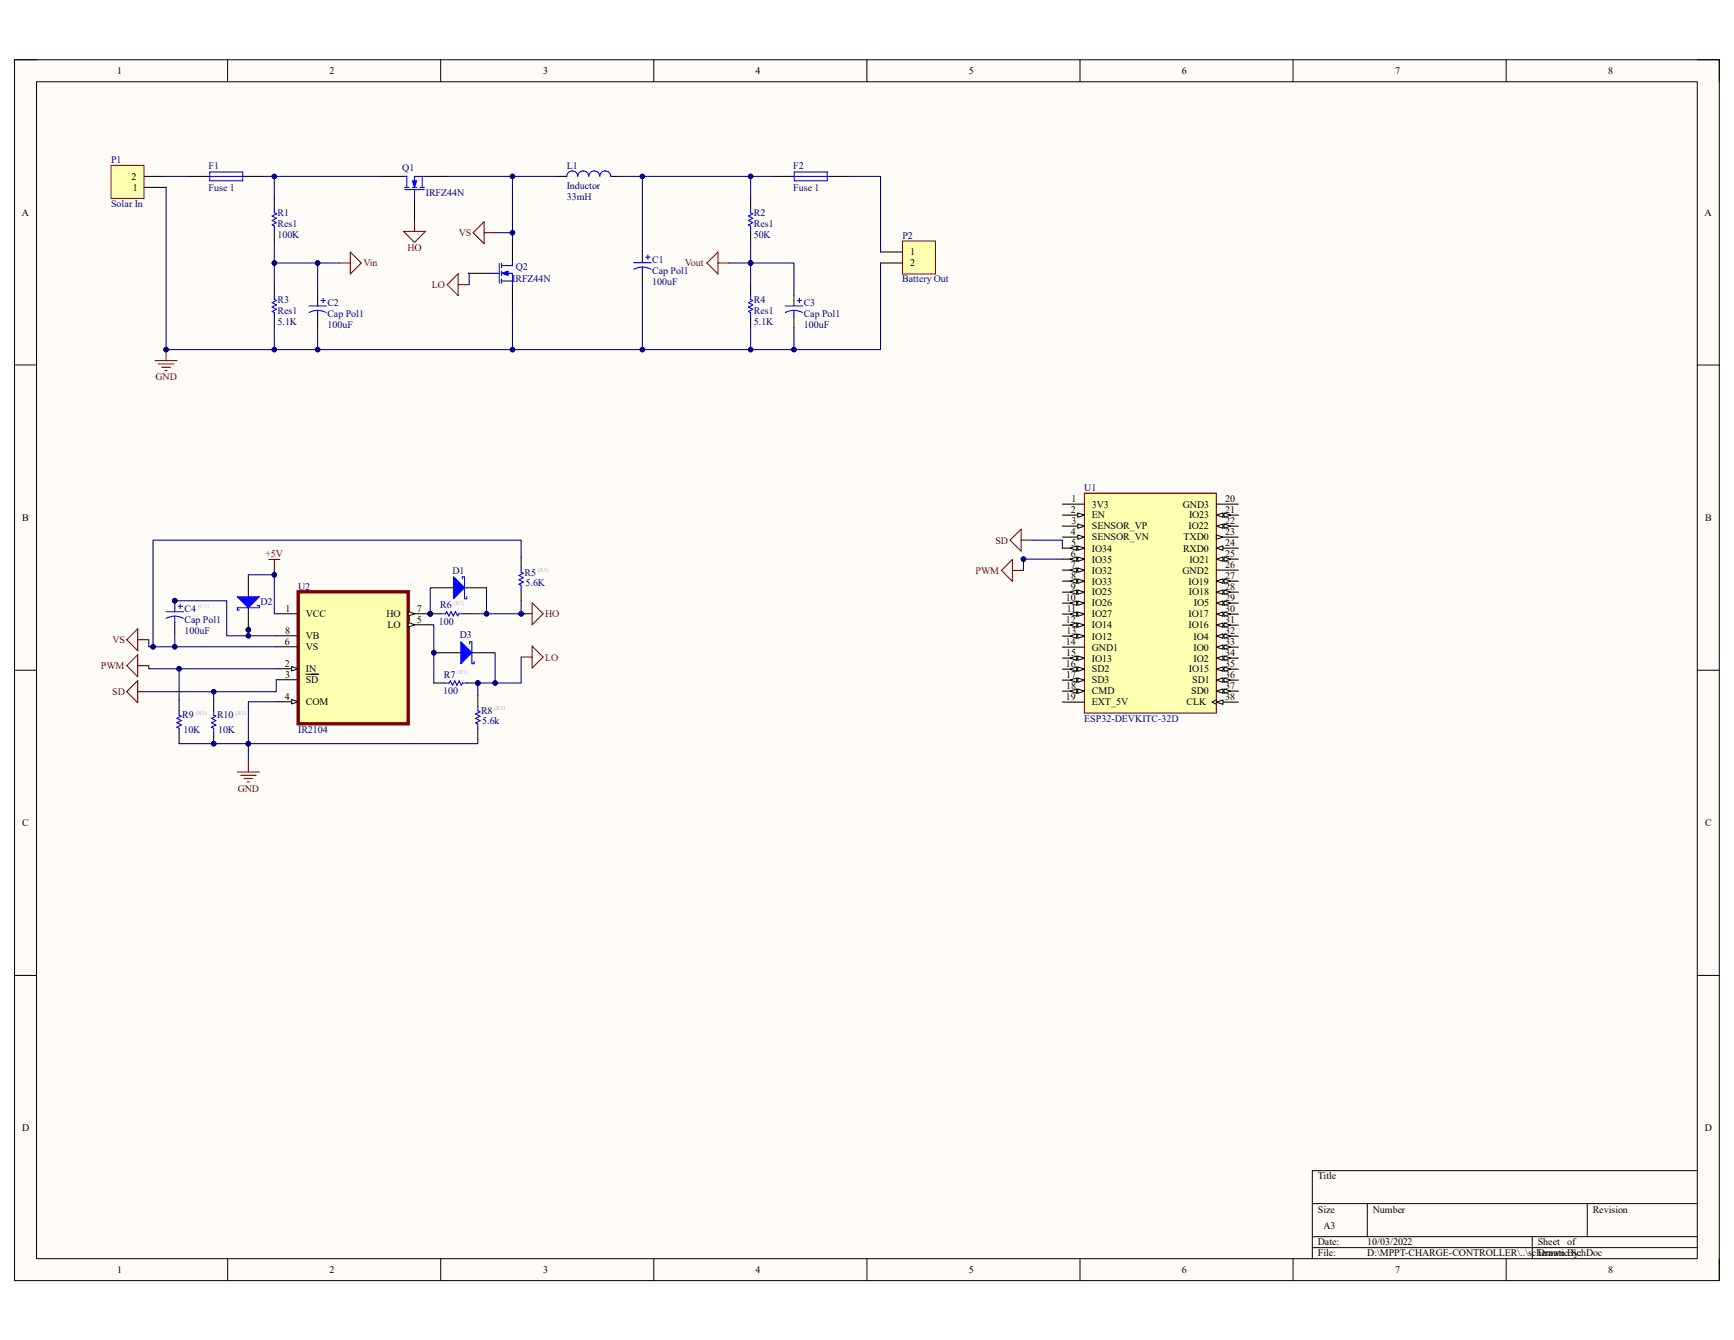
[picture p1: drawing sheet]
<svg xmlns="http://www.w3.org/2000/svg" width="279mm" height="216mm" viewBox="0 0 279 216" stroke-linecap="round" stroke-linejoin="round" font-family="sans-serif">
<path d="M2.3 9.6h274.7v196.7h-274.7z" fill-rule="evenodd" fill="#fffcf8"/>
<path d="M2.3 9.6h274.7v196.7h-274.7z" fill="none" stroke="#000" stroke-width=".16"/>
<path d="M5.9 13.2h267.6v189.6h-267.6z" fill-rule="evenodd" fill="#fffcf8"/>
<g fill="none" stroke="#000" stroke-width=".16">
<path d="M2.3 9.6h3.6M5.9 13.2h267.6v189.6h-267.6zM36.7 9.6v3.6M71 9.6v3.6M105.3 9.6v3.6M139.7 9.6v3.6M174 9.6v3.6M208.4 9.6v3.6M242.7 9.6v3.6M273.5 9.6h3.5v3.6M2.3 58.8h3.6M273.5 58.8h3.5"/>
<path d="M2.3 108h3.6M273.5 108h3.5M2.3 157.2h3.6M273.5 157.2h3.5M211.5 193.9h62M211.5 199.3h62M220.3 193.9v5.4M246.9 199.3v3.5M255.8 193.9v5.4M273.5 188.6h-62v14.2M36.7 202.8v3.5M71 202.8v3.5"/>
<path d="M105.3 202.8v3.5M139.7 202.8v3.5M174 202.8v3.5M208.4 202.8v3.5M211.5 201h62M242.7 202.8v3.5M277 202.8v3.5"/>
</g>
<path d="M17.9 26.6h5.3v5.4h-5.3z" fill-rule="evenodd" fill="#ffffb0"/>
<path d="M17.9 26.6h5.3v5.4h-5.3z" fill="none" stroke="#800000" stroke-width=".16"/>
<path d="M23.2 30.2h3.6M23.2 28.4h3.6M30.2 28.4h3.6M39.1 28.4h3.6M44.2 31.8v1.8M44.2 37.1v1.8M44.2 45.8v1.7M44.2 51.1v1.7M51.2 47.5v1.8M51.2 51.1v1.7" fill="none" stroke="#000" stroke-width=".17"/>
<path d="M33.8 27.7h5.3v1.4h-5.3zM33.8 28.4h5.3M44.2 33.6v.7l.4 .2-.8 .3 .8 .4-.8 .3 .8 .4-.8 .3 .4 .2v.7M44.2 47.5v.7l.4 .2-.8 .4 .8 .3-.8 .4 .8 .3-.8 .4 .4 .2v.7M49.8 49.3h2.8M51.2 50l.7 .1 .7 .3M51.2 50l-.7 .1-.7 .3M51.2 50v1.1M51.7 48.4h.7M52.1 48.1v.7" fill="none" stroke="#00f" stroke-width=".17"/>
<path d="M25 58.1h3.5M25.5 58.6h2.5M26.1 59.2h1.4M26.6 59.7h.3M26.8 56.3v1.8" fill="none" stroke="#800000" stroke-width=".17"/>
<circle cx="26.8" cy="56.3" r=".35" fill="#000080"/>
<circle cx="26.8" cy="56.3" r=".35" fill="none" stroke="#000080" stroke-width=".16"/>
<path d="M61.5 28.4h3.5M66.8 32v3.5M68.6 28.4h3.5" fill="none" stroke="#000" stroke-width=".17"/>
<path d="M65.2 30.5h3.2M65.2 30.2h.7M65.6 28.4v1.8M66.4 30.2h.7M66.8 30.5v1.5M67.7 30.2h.7M68 28.4v1.8M68.6 28.4h-1.8v1.8" fill="none" stroke="#00f" stroke-width=".17"/>
<path d="M66.4 29.1h.7l-.3 1.1z" fill="#00f"/>
<path d="M66.4 29.1h.7l-.3 1.1z" fill="none" stroke="#00f" stroke-width=".16"/>
<path d="M65 28.4h.6M79 44h1.4M80.4 42.4v3.2M80.8 42.8h1.8M80.8 44h1.8v1.8M80.8 45.3h1.8M80.8 42.4v.8M80.8 43.7v.7M80.8 44.9v.7" fill="none" stroke="#00f" stroke-width=".17"/>
<path d="M82.6 38.7v3.6M75.5 44h3.5M82.6 45.8v3.6" fill="none" stroke="#000" stroke-width=".17"/>
<path d="M80.8 44l1.1-.3v.7z" fill="#00f"/>
<path d="M80.8 44l1.1-.3v.7z" fill="none" stroke="#00f" stroke-width=".16"/>
<g fill="none" stroke="#00f" stroke-width=".17">
<path d="M91.3 28.4a.89 .89 0 0 1 .9-.9 .89 .89 0 0 1 .9 .9 .89 .89 0 0 1 .9-.9 .89 .89 0 0 1 .9 .9 .89 .89 0 0 1 .9-.9 .89 .89 0 0 1 .8 .9 .89 .89 0 0 1 .9-.9 .89 .89 0 0 1 .9 .9M120.9 33.6v.7l.4 .2-.7 .3 .7 .4-.7 .3 .7 .4-.7 .3 .3 .2v.7M128 27.7h5.3v1.4h-5.3zM128 28.4h5.3M82.6 42.3v.5M102.1 42.3h2.8M103.5 43l.7 .1 .7 .3M103.5 43l-.7 .1-.7 .3M103.5 43v1.1M104 41.4h.7M104.4 41.1v.7M120.9 47.5v.7l.4 .2-.7 .4 .7 .3-.7 .4 .7 .3-.7 .4 .3 .2v.7"/>
<path d="M126.5 49.3h2.8M127.9 50l.7 .1 .7 .3M127.9 50l-.7 .1-.6 .3M127.9 50v1.1M128.5 48.4h.7M128.8 48.1v.7"/>
</g>
<path d="M89.6 28.4h1.7M98.4 28.4h1.8M120.9 31.8v1.8M120.9 37.1v1.8M124.4 28.4h3.6M133.3 28.4h3.5M103.5 40.6v1.7M103.5 44.1v1.8M120.9 45.8v1.7M120.9 51.1v1.7M127.9 47.5v1.8M127.9 51.1v1.7" fill="none" stroke="#000" stroke-width=".17"/>
<path d="M145.4 38.8h5.3v5.3h-5.3z" fill-rule="evenodd" fill="#ffffb0"/>
<path d="M145.4 38.8h5.3v5.3h-5.3z" fill="none" stroke="#800000" stroke-width=".16"/>
<path d="M141.9 40.6h3.5M141.9 42.4h3.5" fill="none" stroke="#000" stroke-width=".17"/>
<circle cx="69.3" cy="98.9" r=".35" fill="#000080"/>
<circle cx="69.3" cy="98.9" r=".35" fill="none" stroke="#000080" stroke-width=".16"/>
<path d="M48.1 95.3h17.7v21.3h-17.7z" fill-rule="evenodd" fill="#ffffb0"/>
<path d="M48.1 95.3h17.7v21.3h-17.7z" fill="none" stroke="#800000" stroke-width=".55"/>
<path d="M44.5 98.9h3.6M44.5 102.4h3.6M44.5 104.2h3.6M44.5 107.7h3.6" fill="none" stroke="#000" stroke-width=".17"/>
<path d="M47 107.4l1.1 .3-1.1 .4z" fill="#f8fcff"/>
<path d="M47 107.4l1.1 .3-1.1 .4z" fill="none" stroke="#000" stroke-width=".16"/>
<path d="M44.5 109.5h3.6M44.5 113.1h3.6M49.3 108.6h2" fill="none" stroke="#000" stroke-width=".17"/>
<path d="M47 112.7l1.1 .4-1.1 .3z" fill="#f8fcff"/>
<path d="M47 112.7l1.1 .4-1.1 .3z" fill="none" stroke="#000" stroke-width=".16"/>
<path d="M65.8 98.9h3.5" fill="none" stroke="#000" stroke-width=".17"/>
<path d="M65.8 98.5l1 .4-1 .3z" fill="#f8fcff"/>
<path d="M65.8 98.5l1 .4-1 .3z" fill="none" stroke="#000" stroke-width=".16"/>
<circle cx="69.3" cy="98.9" r=".35" fill="#000080"/>
<circle cx="69.3" cy="98.9" r=".35" fill="none" stroke="#000080" stroke-width=".16"/>
<path d="M65.8 100.7h3.5" fill="none" stroke="#000" stroke-width=".17"/>
<path d="M65.8 100.3l1 .4-1 .3z" fill="#f8fcff"/>
<path d="M65.8 100.3l1 .4-1 .3z" fill="none" stroke="#000" stroke-width=".16"/>
<g fill="none" stroke="#800000" stroke-width=".17">
<path d="M65 37.3h3.6l-1.8 1.8zM66.8 35.5v1.8M73.8 44.1v3.5l-1.7-1.7zM73.8 45.9h1.8M84 98.9h1.7M85.7 97.1l1.8 1.8-1.8 1.8zM84 105.9h1.7M85.7 104.1l1.8 1.8-1.8 1.7zM38.2 124.4h3.6M38.8 124.9h2.5M39.3 125.4h1.4M39.8 126h.4"/>
<path d="M40 122.6v1.8"/>
</g>
<circle cx="84" cy="98.9" r=".35" fill="#000080"/>
<circle cx="84" cy="98.9" r=".35" fill="none" stroke="#000080" stroke-width=".16"/>
<g fill="none" stroke="#800000" stroke-width=".17">
<path d="M76.2 37.5l1.8-1.8v3.6zM78 37.5h1.8M54.7 42.4h1.7M56.4 40.6l1.8 1.8-1.8 1.7zM115.7 42.4h1.8M115.7 40.6v3.5l-1.8-1.7zM43.3 90.1h1.8M44.2 90.1v1.8M161.4 91.9l1.7-1.8v3.6zM163.1 91.9h1.8M164.5 85.3v3.5l-1.7-1.8zM164.5 87h1.8"/>
<path d="M20.4 103.1l1.8-1.8v3.5zM20.4 107.3l1.8-1.8v3.5zM22.2 109.7v3.5l-1.8-1.8zM22.2 107.3h1.8M22.2 111.4h1.8M22.2 103.1h1.8"/>
</g>
<path d="M174.7 79.5h21.3v35.4h-21.3z" fill-rule="evenodd" fill="#ffffb0"/>
<path d="M174.7 79.5h21.3v35.4h-21.3z" fill="none" stroke="#800000" stroke-width=".17"/>
<path d="M171.2 81.2h3.5M171.2 83h3.5" fill="none" stroke="#000" stroke-width=".17"/>
<path d="M173.7 82.6l1 .4-1 .4z" fill="#f8fcff"/>
<path d="M173.7 82.6l1 .4-1 .4z" fill="none" stroke="#000" stroke-width=".16"/>
<path d="M171.2 84.8h3.5" fill="none" stroke="#000" stroke-width=".17"/>
<path d="M173.7 84.4l1 .4-1 .3z" fill="#f8fcff"/>
<path d="M173.7 84.4l1 .4-1 .3z" fill="none" stroke="#000" stroke-width=".16"/>
<path d="M171.2 86.5h3.5" fill="none" stroke="#000" stroke-width=".17"/>
<path d="M173.7 86.2l1 .3-1 .4z" fill="#f8fcff"/>
<path d="M173.7 86.2l1 .3-1 .4z" fill="none" stroke="#000" stroke-width=".16"/>
<path d="M171.2 88.3h3.5" fill="none" stroke="#000" stroke-width=".17"/>
<path d="M173.7 88l1 .3-1 .4z" fill="#f8fcff"/>
<path d="M173.7 88l1 .3-1 .4z" fill="none" stroke="#000" stroke-width=".16"/>
<path d="M172.4 88.3l1.1-.3v.7z" fill="#f8fcff"/>
<path d="M172.4 88.3l1.1-.3v.7z" fill="none" stroke="#000" stroke-width=".16"/>
<path d="M171.2 90.1h3.5" fill="none" stroke="#000" stroke-width=".17"/>
<path d="M173.7 89.7l1 .4-1 .3z" fill="#f8fcff"/>
<path d="M173.7 89.7l1 .4-1 .3z" fill="none" stroke="#000" stroke-width=".16"/>
<path d="M172.4 90.1l1.1-.4v.7z" fill="#f8fcff"/>
<path d="M172.4 90.1l1.1-.4v.7z" fill="none" stroke="#000" stroke-width=".16"/>
<path d="M171.2 91.9h3.5" fill="none" stroke="#000" stroke-width=".17"/>
<path d="M173.7 91.5l1 .4-1 .3z" fill="#f8fcff"/>
<path d="M173.7 91.5l1 .4-1 .3z" fill="none" stroke="#000" stroke-width=".16"/>
<path d="M172.4 91.9l1.1-.4v.7z" fill="#f8fcff"/>
<path d="M172.4 91.9l1.1-.4v.7z" fill="none" stroke="#000" stroke-width=".16"/>
<path d="M171.2 93.6h3.5" fill="none" stroke="#000" stroke-width=".17"/>
<path d="M173.7 93.3l1 .3-1 .4z" fill="#f8fcff"/>
<path d="M173.7 93.3l1 .3-1 .4z" fill="none" stroke="#000" stroke-width=".16"/>
<path d="M172.4 93.6l1.1-.3v.7z" fill="#f8fcff"/>
<path d="M172.4 93.6l1.1-.3v.7z" fill="none" stroke="#000" stroke-width=".16"/>
<path d="M171.2 95.4h3.5" fill="none" stroke="#000" stroke-width=".17"/>
<path d="M173.7 95l1 .4-1 .4z" fill="#f8fcff"/>
<path d="M173.7 95l1 .4-1 .4z" fill="none" stroke="#000" stroke-width=".16"/>
<path d="M172.4 95.4l1.1-.4v.8z" fill="#f8fcff"/>
<path d="M172.4 95.4l1.1-.4v.8z" fill="none" stroke="#000" stroke-width=".16"/>
<path d="M171.2 97.2h3.5" fill="none" stroke="#000" stroke-width=".17"/>
<path d="M173.7 96.8l1 .4-1 .3z" fill="#f8fcff"/>
<path d="M173.7 96.8l1 .4-1 .3z" fill="none" stroke="#000" stroke-width=".16"/>
<path d="M172.4 97.2l1.1-.4v.7z" fill="#f8fcff"/>
<path d="M172.4 97.2l1.1-.4v.7z" fill="none" stroke="#000" stroke-width=".16"/>
<path d="M171.2 98.9h3.5" fill="none" stroke="#000" stroke-width=".17"/>
<path d="M173.7 98.6l1 .3-1 .4z" fill="#f8fcff"/>
<path d="M173.7 98.6l1 .3-1 .4z" fill="none" stroke="#000" stroke-width=".16"/>
<path d="M172.4 98.9l1.1-.3v.7z" fill="#f8fcff"/>
<path d="M172.4 98.9l1.1-.3v.7z" fill="none" stroke="#000" stroke-width=".16"/>
<path d="M171.2 100.7h3.5" fill="none" stroke="#000" stroke-width=".17"/>
<path d="M173.7 100.4l1 .3-1 .4z" fill="#f8fcff"/>
<path d="M173.7 100.4l1 .3-1 .4z" fill="none" stroke="#000" stroke-width=".16"/>
<path d="M172.4 100.7l1.1-.3v.7z" fill="#f8fcff"/>
<path d="M172.4 100.7l1.1-.3v.7z" fill="none" stroke="#000" stroke-width=".16"/>
<path d="M171.2 102.5h3.5" fill="none" stroke="#000" stroke-width=".17"/>
<path d="M173.7 102.1l1 .4-1 .3z" fill="#f8fcff"/>
<path d="M173.7 102.1l1 .4-1 .3z" fill="none" stroke="#000" stroke-width=".16"/>
<path d="M172.4 102.5l1.1-.4v.7z" fill="#f8fcff"/>
<path d="M172.4 102.5l1.1-.4v.7z" fill="none" stroke="#000" stroke-width=".16"/>
<path d="M171.2 104.3h3.5M171.2 106h3.5" fill="none" stroke="#000" stroke-width=".17"/>
<path d="M173.7 105.7l1 .3-1 .4z" fill="#f8fcff"/>
<path d="M173.7 105.7l1 .3-1 .4z" fill="none" stroke="#000" stroke-width=".16"/>
<path d="M172.4 106l1.1-.3v.7z" fill="#f8fcff"/>
<path d="M172.4 106l1.1-.3v.7z" fill="none" stroke="#000" stroke-width=".16"/>
<path d="M171.2 107.8h3.5" fill="none" stroke="#000" stroke-width=".17"/>
<path d="M173.7 107.5l1 .3-1 .4z" fill="#f8fcff"/>
<path d="M173.7 107.5l1 .3-1 .4z" fill="none" stroke="#000" stroke-width=".16"/>
<path d="M172.4 107.8l1.1-.3v.7z" fill="#f8fcff"/>
<path d="M172.4 107.8l1.1-.3v.7z" fill="none" stroke="#000" stroke-width=".16"/>
<path d="M171.2 109.6h3.5" fill="none" stroke="#000" stroke-width=".17"/>
<path d="M173.7 109.2l1 .4-1 .3z" fill="#f8fcff"/>
<path d="M173.7 109.2l1 .4-1 .3z" fill="none" stroke="#000" stroke-width=".16"/>
<path d="M172.4 109.6l1.1-.4v.7z" fill="#f8fcff"/>
<path d="M172.4 109.6l1.1-.4v.7z" fill="none" stroke="#000" stroke-width=".16"/>
<path d="M171.2 111.4h3.5" fill="none" stroke="#000" stroke-width=".17"/>
<path d="M173.7 111l1 .4-1 .3z" fill="#f8fcff"/>
<path d="M173.7 111l1 .4-1 .3z" fill="none" stroke="#000" stroke-width=".16"/>
<path d="M172.4 111.4l1.1-.4v.7z" fill="#f8fcff"/>
<path d="M172.4 111.4l1.1-.4v.7z" fill="none" stroke="#000" stroke-width=".16"/>
<path d="M196 81.2h3.5M196 83h3.5M171.2 113.1h3.5" fill="none" stroke="#000" stroke-width=".17"/>
<path d="M196 83l1.1-.4v.8z" fill="#f8fcff"/>
<path d="M196 83l1.1-.4v.8z" fill="none" stroke="#000" stroke-width=".16"/>
<path d="M197.2 82.6l1.1 .4-1.1 .4z" fill="#f8fcff"/>
<path d="M197.2 82.6l1.1 .4-1.1 .4z" fill="none" stroke="#000" stroke-width=".16"/>
<path d="M196 84.8h3.5" fill="none" stroke="#000" stroke-width=".17"/>
<path d="M196 84.8l1.1-.4v.7z" fill="#f8fcff"/>
<path d="M196 84.8l1.1-.4v.7z" fill="none" stroke="#000" stroke-width=".16"/>
<path d="M197.2 84.4l1.1 .4-1.1 .3z" fill="#f8fcff"/>
<path d="M197.2 84.4l1.1 .4-1.1 .3z" fill="none" stroke="#000" stroke-width=".16"/>
<path d="M196 86.5h3.5" fill="none" stroke="#000" stroke-width=".17"/>
<path d="M196 86.2l1.1 .3-1.1 .4z" fill="#f8fcff"/>
<path d="M196 86.2l1.1 .3-1.1 .4z" fill="none" stroke="#000" stroke-width=".16"/>
<path d="M196 88.3h3.5" fill="none" stroke="#000" stroke-width=".17"/>
<path d="M196 88.3l1.1-.3v.7z" fill="#f8fcff"/>
<path d="M196 88.3l1.1-.3v.7z" fill="none" stroke="#000" stroke-width=".16"/>
<path d="M196 90.1h3.5" fill="none" stroke="#000" stroke-width=".17"/>
<path d="M196 90.1l1.1-.4v.7z" fill="#f8fcff"/>
<path d="M196 90.1l1.1-.4v.7z" fill="none" stroke="#000" stroke-width=".16"/>
<path d="M197.2 89.7l1.1 .4-1.1 .3z" fill="#f8fcff"/>
<path d="M197.2 89.7l1.1 .4-1.1 .3z" fill="none" stroke="#000" stroke-width=".16"/>
<path d="M196 91.9h3.5M196 93.6h3.5" fill="none" stroke="#000" stroke-width=".17"/>
<path d="M196 93.6l1.1-.3v.7z" fill="#f8fcff"/>
<path d="M196 93.6l1.1-.3v.7z" fill="none" stroke="#000" stroke-width=".16"/>
<path d="M197.2 93.3l1.1 .3-1.1 .4z" fill="#f8fcff"/>
<path d="M197.2 93.3l1.1 .3-1.1 .4z" fill="none" stroke="#000" stroke-width=".16"/>
<path d="M196 95.4h3.5" fill="none" stroke="#000" stroke-width=".17"/>
<path d="M196 95.4l1.1-.4v.8z" fill="#f8fcff"/>
<path d="M196 95.4l1.1-.4v.8z" fill="none" stroke="#000" stroke-width=".16"/>
<path d="M197.2 95l1.1 .4-1.1 .4z" fill="#f8fcff"/>
<path d="M197.2 95l1.1 .4-1.1 .4z" fill="none" stroke="#000" stroke-width=".16"/>
<path d="M196 97.2h3.5" fill="none" stroke="#000" stroke-width=".17"/>
<path d="M196 97.2l1.1-.4v.7z" fill="#f8fcff"/>
<path d="M196 97.2l1.1-.4v.7z" fill="none" stroke="#000" stroke-width=".16"/>
<path d="M197.2 96.8l1.1 .4-1.1 .3z" fill="#f8fcff"/>
<path d="M197.2 96.8l1.1 .4-1.1 .3z" fill="none" stroke="#000" stroke-width=".16"/>
<path d="M196 98.9h3.5" fill="none" stroke="#000" stroke-width=".17"/>
<path d="M196 98.9l1.1-.3v.7z" fill="#f8fcff"/>
<path d="M196 98.9l1.1-.3v.7z" fill="none" stroke="#000" stroke-width=".16"/>
<path d="M197.2 98.6l1.1 .3-1.1 .4z" fill="#f8fcff"/>
<path d="M197.2 98.6l1.1 .3-1.1 .4z" fill="none" stroke="#000" stroke-width=".16"/>
<path d="M196 100.7h3.5" fill="none" stroke="#000" stroke-width=".17"/>
<path d="M196 100.7l1.1-.3v.7z" fill="#f8fcff"/>
<path d="M196 100.7l1.1-.3v.7z" fill="none" stroke="#000" stroke-width=".16"/>
<path d="M197.2 100.4l1.1 .3-1.1 .4z" fill="#f8fcff"/>
<path d="M197.2 100.4l1.1 .3-1.1 .4z" fill="none" stroke="#000" stroke-width=".16"/>
<path d="M196 102.5h3.5" fill="none" stroke="#000" stroke-width=".17"/>
<path d="M196 102.5l1.1-.4v.7z" fill="#f8fcff"/>
<path d="M196 102.5l1.1-.4v.7z" fill="none" stroke="#000" stroke-width=".16"/>
<path d="M197.2 102.1l1.1 .4-1.1 .3z" fill="#f8fcff"/>
<path d="M197.2 102.1l1.1 .4-1.1 .3z" fill="none" stroke="#000" stroke-width=".16"/>
<path d="M196 104.3h3.5" fill="none" stroke="#000" stroke-width=".17"/>
<path d="M196 104.3l1.1-.4v.7z" fill="#f8fcff"/>
<path d="M196 104.3l1.1-.4v.7z" fill="none" stroke="#000" stroke-width=".16"/>
<path d="M197.2 103.9l1.1 .4-1.1 .3z" fill="#f8fcff"/>
<path d="M197.2 103.9l1.1 .4-1.1 .3z" fill="none" stroke="#000" stroke-width=".16"/>
<path d="M196 106h3.5" fill="none" stroke="#000" stroke-width=".17"/>
<path d="M196 106l1.1-.3v.7z" fill="#f8fcff"/>
<path d="M196 106l1.1-.3v.7z" fill="none" stroke="#000" stroke-width=".16"/>
<path d="M197.2 105.7l1.1 .3-1.1 .4z" fill="#f8fcff"/>
<path d="M197.2 105.7l1.1 .3-1.1 .4z" fill="none" stroke="#000" stroke-width=".16"/>
<path d="M196 107.8h3.5" fill="none" stroke="#000" stroke-width=".17"/>
<path d="M196 107.8l1.1-.3v.7z" fill="#f8fcff"/>
<path d="M196 107.8l1.1-.3v.7z" fill="none" stroke="#000" stroke-width=".16"/>
<path d="M197.2 107.5l1.1 .3-1.1 .4z" fill="#f8fcff"/>
<path d="M197.2 107.5l1.1 .3-1.1 .4z" fill="none" stroke="#000" stroke-width=".16"/>
<path d="M196 109.6h3.5" fill="none" stroke="#000" stroke-width=".17"/>
<path d="M196 109.6l1.1-.4v.7z" fill="#f8fcff"/>
<path d="M196 109.6l1.1-.4v.7z" fill="none" stroke="#000" stroke-width=".16"/>
<path d="M197.2 109.2l1.1 .4-1.1 .3z" fill="#f8fcff"/>
<path d="M197.2 109.2l1.1 .4-1.1 .3z" fill="none" stroke="#000" stroke-width=".16"/>
<path d="M196 111.4h3.5" fill="none" stroke="#000" stroke-width=".17"/>
<path d="M196 111.4l1.1-.4v.7z" fill="#f8fcff"/>
<path d="M196 111.4l1.1-.4v.7z" fill="none" stroke="#000" stroke-width=".16"/>
<path d="M197.2 111l1.1 .4-1.1 .3z" fill="#f8fcff"/>
<path d="M197.2 111l1.1 .4-1.1 .3z" fill="none" stroke="#000" stroke-width=".16"/>
<path d="M196 113.1h3.5" fill="none" stroke="#000" stroke-width=".17"/>
<path d="M196 113.1l1.1-.3v.7z" fill="#f8fcff"/>
<path d="M196 113.1l1.1-.3v.7zM196 112.8l-.7 .3 .7 .4" fill="none" stroke="#000" stroke-width=".16"/>
<circle cx="28.2" cy="96.8" r=".35" fill="#000080"/>
<circle cx="28.2" cy="96.8" r=".35" fill="none" stroke="#000080" stroke-width=".16"/>
<path d="M28.2 96.8v1.8" fill="none" stroke="#000" stroke-width=".17"/>
<circle cx="28.2" cy="96.8" r=".35" fill="#000080"/>
<circle cx="28.2" cy="96.8" r=".35" fill="none" stroke="#000080" stroke-width=".16"/>
<path d="M28.2 100.3v1.8" fill="none" stroke="#000" stroke-width=".17"/>
<path d="M26.7 98.6h2.9M28.2 99.3l.7 .1 .6 .2M28.2 99.3l-.8 .1-.6 .2M28.2 99.3v1M28.7 97.7h.7M29 97.3v.7" fill="none" stroke="#00f" stroke-width=".17"/>
<circle cx="40" cy="101.5" r=".35" fill="#000080"/>
<circle cx="40" cy="101.5" r=".35" fill="none" stroke="#000080" stroke-width=".16"/>
<path d="M40 92.6v3.6M40 97.9v3.6" fill="none" stroke="#000" stroke-width=".17"/>
<circle cx="40" cy="101.5" r=".35" fill="#000080"/>
<circle cx="40" cy="101.5" r=".35" fill="none" stroke="#000080" stroke-width=".16"/>
<path d="M38.2 96.2h3.6l-1.8 1.7z" fill="#00f"/>
<path d="M38.2 96.2h3.6l-1.8 1.7zM41.4 97.6h.4v.3h-3.6v.4h.4M28.9 114.5v.7l.3 .2-.7 .3 .7 .4-.7 .4 .7 .3-.7 .4 .4 .1v.7" fill="none" stroke="#00f" stroke-width=".17"/>
<path d="M28.9 112.7v1.8M28.9 118v1.8" fill="none" stroke="#000" stroke-width=".17"/>
<circle cx="34.4" cy="119.8" r=".35" fill="#000080"/>
<circle cx="34.4" cy="119.8" r=".35" fill="none" stroke="#000080" stroke-width=".16"/>
<path d="M34.4 112.7v1.8M34.4 118v1.8" fill="none" stroke="#000" stroke-width=".17"/>
<circle cx="34.4" cy="119.8" r=".35" fill="#000080"/>
<circle cx="34.4" cy="119.8" r=".35" fill="none" stroke="#000080" stroke-width=".16"/>
<path d="M34.4 114.5v.7l.4 .2-.7 .3 .7 .4-.7 .4 .7 .3-.7 .4 .3 .1v.7" fill="none" stroke="#00f" stroke-width=".17"/>
<circle cx="69.3" cy="98.9" r=".35" fill="#000080"/>
<circle cx="69.3" cy="98.9" r=".35" fill="none" stroke="#000080" stroke-width=".16"/>
<path d="M69.3 98.9h1.8" fill="none" stroke="#000" stroke-width=".17"/>
<circle cx="69.3" cy="98.9" r=".35" fill="#000080"/>
<circle cx="69.3" cy="98.9" r=".35" fill="none" stroke="#000080" stroke-width=".16"/>
<path d="M74.6 98.9h1.8" fill="none" stroke="#000" stroke-width=".17"/>
<path d="M71.1 98.9h.7l.2-.4 .3 .7 .4-.7 .3 .7 .4-.7 .3 .7 .2-.3h.7" fill="none" stroke="#00f" stroke-width=".17"/>
<circle cx="77" cy="110.1" r=".35" fill="#000080"/>
<circle cx="77" cy="110.1" r=".35" fill="none" stroke="#000080" stroke-width=".16"/>
<path d="M69.9 110.1h1.8M75.2 110.1h1.8" fill="none" stroke="#000" stroke-width=".17"/>
<circle cx="77" cy="110.1" r=".35" fill="#000080"/>
<circle cx="77" cy="110.1" r=".35" fill="none" stroke="#000080" stroke-width=".16"/>
<path d="M84 91.5v.7l.3 .2-.7 .3 .7 .4-.7 .3 .7 .4-.7 .3 .4 .2v.7M71.7 110.1h.7l.2-.4 .3 .7 .4-.7 .3 .7 .4-.7 .3 .7 .2-.3h.7M77 113.8v.7l.3 .2-.7 .3 .7 .4-.7 .4 .7 .3-.7 .4 .4 .1v.8" fill="none" stroke="#00f" stroke-width=".17"/>
<path d="M84 89.7v1.8M84 95v1.8M70.7 105.2h3.6M76 105.2h3.6M77 112v1.8M77 117.4v1.7" fill="none" stroke="#000" stroke-width=".17"/>
<path d="M74.3 103.4l1.7 1.8-1.7 1.7z" fill="#00f"/>
<path d="M74.3 103.4l1.7 1.8-1.7 1.7zM75.7 103.8v-.4h.3v3.5h.4v-.3" fill="none" stroke="#00f" stroke-width=".17"/>
<path d="M69.5 94.7h3.6M74.8 94.7h3.6" fill="none" stroke="#000" stroke-width=".17"/>
<path d="M73.1 92.9l1.7 1.8-1.7 1.8z" fill="#00f"/>
<path d="M73.1 92.9l1.7 1.8-1.7 1.8zM74.5 93.3v-.4h.3v3.6h.4v-.4" fill="none" stroke="#00f" stroke-width=".17"/>
<path d="M26.8 28.4h3.4M42.7 28.4h1.5v3.4" fill="none" stroke="#000080" stroke-width=".17"/>
<circle cx="44.2" cy="28.4" r=".35" fill="#000080"/>
<circle cx="44.2" cy="28.4" r=".35" fill="none" stroke="#000080" stroke-width=".16"/>
<path d="M44.2 52.8v3.5h7v-3.5" fill="none" stroke="#000080" stroke-width=".17"/>
<circle cx="51.2" cy="56.3" r=".35" fill="#000080"/>
<circle cx="51.2" cy="56.3" r=".35" fill="none" stroke="#000080" stroke-width=".16"/>
<circle cx="44.2" cy="56.3" r=".35" fill="#000080"/>
<circle cx="44.2" cy="56.3" r=".35" fill="none" stroke="#000080" stroke-width=".16"/>
<path d="M26.8 30.2v26.1h17.4" fill="none" stroke="#000080" stroke-width=".17"/>
<circle cx="26.8" cy="56.3" r=".35" fill="#000080"/>
<circle cx="26.8" cy="56.3" r=".35" fill="none" stroke="#000080" stroke-width=".16"/>
<circle cx="44.2" cy="56.3" r=".35" fill="#000080"/>
<circle cx="44.2" cy="56.3" r=".35" fill="none" stroke="#000080" stroke-width=".16"/>
<path d="M44.2 28.4h17.3" fill="none" stroke="#000080" stroke-width=".17"/>
<circle cx="44.2" cy="28.4" r=".35" fill="#000080"/>
<circle cx="44.2" cy="28.4" r=".35" fill="none" stroke="#000080" stroke-width=".16"/>
<path d="M82.6 49.4v6.9h-31.4" fill="none" stroke="#000080" stroke-width=".17"/>
<circle cx="82.6" cy="56.3" r=".35" fill="#000080"/>
<circle cx="82.6" cy="56.3" r=".35" fill="none" stroke="#000080" stroke-width=".16"/>
<circle cx="51.2" cy="56.3" r=".35" fill="#000080"/>
<circle cx="51.2" cy="56.3" r=".35" fill="none" stroke="#000080" stroke-width=".16"/>
<path d="M82.6 28.4v10.3" fill="none" stroke="#000080" stroke-width=".17"/>
<circle cx="82.6" cy="28.4" r=".35" fill="#000080"/>
<circle cx="82.6" cy="28.4" r=".35" fill="none" stroke="#000080" stroke-width=".16"/>
<circle cx="82.6" cy="37.5" r=".35" fill="#000080"/>
<circle cx="82.6" cy="37.5" r=".35" fill="none" stroke="#000080" stroke-width=".16"/>
<path d="M100.2 28.4h3.3v12.2" fill="none" stroke="#000080" stroke-width=".17"/>
<circle cx="103.5" cy="28.4" r=".35" fill="#000080"/>
<circle cx="103.5" cy="28.4" r=".35" fill="none" stroke="#000080" stroke-width=".16"/>
<path d="M103.5 45.9v10.4h-20.9" fill="none" stroke="#000080" stroke-width=".17"/>
<circle cx="103.5" cy="56.3" r=".35" fill="#000080"/>
<circle cx="103.5" cy="56.3" r=".35" fill="none" stroke="#000080" stroke-width=".16"/>
<circle cx="82.6" cy="56.3" r=".35" fill="#000080"/>
<circle cx="82.6" cy="56.3" r=".35" fill="none" stroke="#000080" stroke-width=".16"/>
<path d="M120.9 42.4h7v5.1" fill="none" stroke="#000080" stroke-width=".17"/>
<circle cx="120.9" cy="42.4" r=".35" fill="#000080"/>
<circle cx="120.9" cy="42.4" r=".35" fill="none" stroke="#000080" stroke-width=".16"/>
<path d="M136.8 28.4h5.1v12.2M51.2 42.4v5.1" fill="none" stroke="#000080" stroke-width=".17"/>
<circle cx="51.2" cy="42.4" r=".35" fill="#000080"/>
<circle cx="51.2" cy="42.4" r=".35" fill="none" stroke="#000080" stroke-width=".16"/>
<path d="M120.9 52.8v3.5h-17.4" fill="none" stroke="#000080" stroke-width=".17"/>
<circle cx="120.9" cy="56.3" r=".35" fill="#000080"/>
<circle cx="120.9" cy="56.3" r=".35" fill="none" stroke="#000080" stroke-width=".16"/>
<circle cx="103.5" cy="56.3" r=".35" fill="#000080"/>
<circle cx="103.5" cy="56.3" r=".35" fill="none" stroke="#000080" stroke-width=".16"/>
<path d="M120.9 28.4v3.4" fill="none" stroke="#000080" stroke-width=".17"/>
<circle cx="120.9" cy="28.4" r=".35" fill="#000080"/>
<circle cx="120.9" cy="28.4" r=".35" fill="none" stroke="#000080" stroke-width=".16"/>
<path d="M127.9 52.8v3.5" fill="none" stroke="#000080" stroke-width=".17"/>
<circle cx="127.9" cy="56.3" r=".35" fill="#000080"/>
<circle cx="127.9" cy="56.3" r=".35" fill="none" stroke="#000080" stroke-width=".16"/>
<path d="M117.5 42.4h3.4" fill="none" stroke="#000080" stroke-width=".17"/>
<circle cx="120.9" cy="42.4" r=".35" fill="#000080"/>
<circle cx="120.9" cy="42.4" r=".35" fill="none" stroke="#000080" stroke-width=".16"/>
<path d="M44.2 42.4h10.5" fill="none" stroke="#000080" stroke-width=".17"/>
<circle cx="44.2" cy="42.4" r=".35" fill="#000080"/>
<circle cx="44.2" cy="42.4" r=".35" fill="none" stroke="#000080" stroke-width=".16"/>
<circle cx="51.2" cy="42.4" r=".35" fill="#000080"/>
<circle cx="51.2" cy="42.4" r=".35" fill="none" stroke="#000080" stroke-width=".16"/>
<path d="M72.1 28.4h17.5" fill="none" stroke="#000080" stroke-width=".17"/>
<circle cx="82.6" cy="28.4" r=".35" fill="#000080"/>
<circle cx="82.6" cy="28.4" r=".35" fill="none" stroke="#000080" stroke-width=".16"/>
<path d="M103.5 28.4h20.9" fill="none" stroke="#000080" stroke-width=".17"/>
<circle cx="103.5" cy="28.4" r=".35" fill="#000080"/>
<circle cx="103.5" cy="28.4" r=".35" fill="none" stroke="#000080" stroke-width=".16"/>
<circle cx="120.9" cy="28.4" r=".35" fill="#000080"/>
<circle cx="120.9" cy="28.4" r=".35" fill="none" stroke="#000080" stroke-width=".16"/>
<path d="M141.9 42.4v13.9h-21" fill="none" stroke="#000080" stroke-width=".17"/>
<circle cx="127.9" cy="56.3" r=".35" fill="#000080"/>
<circle cx="127.9" cy="56.3" r=".35" fill="none" stroke="#000080" stroke-width=".16"/>
<circle cx="120.9" cy="56.3" r=".35" fill="#000080"/>
<circle cx="120.9" cy="56.3" r=".35" fill="none" stroke="#000080" stroke-width=".16"/>
<path d="M44.2 38.9v6.9" fill="none" stroke="#000080" stroke-width=".17"/>
<circle cx="44.2" cy="42.4" r=".35" fill="#000080"/>
<circle cx="44.2" cy="42.4" r=".35" fill="none" stroke="#000080" stroke-width=".16"/>
<path d="M120.9 38.9v6.9" fill="none" stroke="#000080" stroke-width=".17"/>
<circle cx="120.9" cy="42.4" r=".35" fill="#000080"/>
<circle cx="120.9" cy="42.4" r=".35" fill="none" stroke="#000080" stroke-width=".16"/>
<path d="M44.5 113.1h-4.5v9.5" fill="none" stroke="#000080" stroke-width=".17"/>
<circle cx="40" cy="119.8" r=".35" fill="#000080"/>
<circle cx="40" cy="119.8" r=".35" fill="none" stroke="#000080" stroke-width=".16"/>
<path d="M75.5 44h.1v1.9M44.2 91.9v7h.3" fill="none" stroke="#000080" stroke-width=".17"/>
<circle cx="44.2" cy="92.6" r=".35" fill="#000080"/>
<circle cx="44.2" cy="92.6" r=".35" fill="none" stroke="#000080" stroke-width=".16"/>
<path d="M79.8 37.5h2.8" fill="none" stroke="#000080" stroke-width=".17"/>
<circle cx="82.6" cy="37.5" r=".35" fill="#000080"/>
<circle cx="82.6" cy="37.5" r=".35" fill="none" stroke="#000080" stroke-width=".16"/>
<path d="M44.5 109.5v1.9h-20.5" fill="none" stroke="#000080" stroke-width=".17"/>
<circle cx="34.4" cy="111.4" r=".35" fill="#000080"/>
<circle cx="34.4" cy="111.4" r=".35" fill="none" stroke="#000080" stroke-width=".16"/>
<path d="M24 107.3v.4h20.5" fill="none" stroke="#000080" stroke-width=".17"/>
<circle cx="28.9" cy="107.7" r=".35" fill="#000080"/>
<circle cx="28.9" cy="107.7" r=".35" fill="none" stroke="#000080" stroke-width=".16"/>
<path d="M164.9 90.1h6.3M166.3 87h4.9v1.3" fill="none" stroke="#000080" stroke-width=".17"/>
<circle cx="164.9" cy="90.1" r=".35" fill="#000080"/>
<circle cx="164.9" cy="90.1" r=".35" fill="none" stroke="#000080" stroke-width=".16"/>
<path d="M28.2 96.4v.4h8.3v5.6h8" fill="none" stroke="#000080" stroke-width=".17"/>
<circle cx="28.2" cy="96.8" r=".35" fill="#000080"/>
<circle cx="28.2" cy="96.8" r=".35" fill="none" stroke="#000080" stroke-width=".16"/>
<circle cx="40" cy="102.4" r=".35" fill="#000080"/>
<circle cx="40" cy="102.4" r=".35" fill="none" stroke="#000080" stroke-width=".16"/>
<path d="M28.2 102.1v2.1" fill="none" stroke="#000080" stroke-width=".17"/>
<circle cx="28.2" cy="104.2" r=".35" fill="#000080"/>
<circle cx="28.2" cy="104.2" r=".35" fill="none" stroke="#000080" stroke-width=".16"/>
<path d="M40 92.6h4.2" fill="none" stroke="#000080" stroke-width=".17"/>
<circle cx="44.2" cy="92.6" r=".35" fill="#000080"/>
<circle cx="44.2" cy="92.6" r=".35" fill="none" stroke="#000080" stroke-width=".16"/>
<path d="M40 101v1.4" fill="none" stroke="#000080" stroke-width=".17"/>
<circle cx="40" cy="101.5" r=".35" fill="#000080"/>
<circle cx="40" cy="101.5" r=".35" fill="none" stroke="#000080" stroke-width=".16"/>
<circle cx="40" cy="102.4" r=".35" fill="#000080"/>
<circle cx="40" cy="102.4" r=".35" fill="none" stroke="#000080" stroke-width=".16"/>
<path d="M28.9 119.8h11.1" fill="none" stroke="#000080" stroke-width=".17"/>
<circle cx="40" cy="119.8" r=".35" fill="#000080"/>
<circle cx="40" cy="119.8" r=".35" fill="none" stroke="#000080" stroke-width=".16"/>
<circle cx="34.4" cy="119.8" r=".35" fill="#000080"/>
<circle cx="34.4" cy="119.8" r=".35" fill="none" stroke="#000080" stroke-width=".16"/>
<path d="M28.9 107.7v5" fill="none" stroke="#000080" stroke-width=".17"/>
<circle cx="28.9" cy="107.7" r=".35" fill="#000080"/>
<circle cx="28.9" cy="107.7" r=".35" fill="none" stroke="#000080" stroke-width=".16"/>
<path d="M34.4 111.4v1.3" fill="none" stroke="#000080" stroke-width=".17"/>
<circle cx="34.4" cy="111.4" r=".35" fill="#000080"/>
<circle cx="34.4" cy="111.4" r=".35" fill="none" stroke="#000080" stroke-width=".16"/>
<path d="M69.3 100.7h.6v9.4" fill="none" stroke="#000080" stroke-width=".17"/>
<circle cx="69.9" cy="105.2" r=".35" fill="#000080"/>
<circle cx="69.9" cy="105.2" r=".35" fill="none" stroke="#000080" stroke-width=".16"/>
<path d="M77 119.1v.7h-37" fill="none" stroke="#000080" stroke-width=".17"/>
<circle cx="40" cy="119.8" r=".35" fill="#000080"/>
<circle cx="40" cy="119.8" r=".35" fill="none" stroke="#000080" stroke-width=".16"/>
<path d="M84 89.7v-2.7h-59.3v17.2" fill="none" stroke="#000080" stroke-width=".17"/>
<circle cx="24.7" cy="104.2" r=".35" fill="#000080"/>
<circle cx="24.7" cy="104.2" r=".35" fill="none" stroke="#000080" stroke-width=".16"/>
<path d="M84 105.9v4.2h-7v1.9" fill="none" stroke="#000080" stroke-width=".17"/>
<circle cx="77" cy="110.1" r=".35" fill="#000080"/>
<circle cx="77" cy="110.1" r=".35" fill="none" stroke="#000080" stroke-width=".16"/>
<circle cx="79.8" cy="110.1" r=".35" fill="#000080"/>
<circle cx="79.8" cy="110.1" r=".35" fill="none" stroke="#000080" stroke-width=".16"/>
<path d="M69.9 105.2h.8" fill="none" stroke="#000080" stroke-width=".17"/>
<circle cx="69.9" cy="105.2" r=".35" fill="#000080"/>
<circle cx="69.9" cy="105.2" r=".35" fill="none" stroke="#000080" stroke-width=".16"/>
<path d="M79.6 105.2h.2v4.9" fill="none" stroke="#000080" stroke-width=".17"/>
<circle cx="79.8" cy="110.1" r=".35" fill="#000080"/>
<circle cx="79.8" cy="110.1" r=".35" fill="none" stroke="#000080" stroke-width=".16"/>
<path d="M69.5 94.7h-.2v4.2" fill="none" stroke="#000080" stroke-width=".17"/>
<circle cx="69.3" cy="98.9" r=".35" fill="#000080"/>
<circle cx="69.3" cy="98.9" r=".35" fill="none" stroke="#000080" stroke-width=".16"/>
<path d="M78.4 94.7v4.2" fill="none" stroke="#000080" stroke-width=".17"/>
<circle cx="78.4" cy="98.9" r=".35" fill="#000080"/>
<circle cx="78.4" cy="98.9" r=".35" fill="none" stroke="#000080" stroke-width=".16"/>
<path d="M24 103.1v1.1h20.5" fill="none" stroke="#000080" stroke-width=".17"/>
<circle cx="28.2" cy="104.2" r=".35" fill="#000080"/>
<circle cx="28.2" cy="104.2" r=".35" fill="none" stroke="#000080" stroke-width=".16"/>
<circle cx="24.7" cy="104.2" r=".35" fill="#000080"/>
<circle cx="24.7" cy="104.2" r=".35" fill="none" stroke="#000080" stroke-width=".16"/>
<path d="M76.4 98.9h8.3" fill="none" stroke="#000080" stroke-width=".17"/>
<circle cx="78.4" cy="98.9" r=".35" fill="#000080"/>
<circle cx="78.4" cy="98.9" r=".35" fill="none" stroke="#000080" stroke-width=".16"/>
<circle cx="84" cy="98.9" r=".35" fill="#000080"/>
<circle cx="84" cy="98.9" r=".35" fill="none" stroke="#000080" stroke-width=".16"/>
<path d="M84 96.8v2.1" fill="none" stroke="#000080" stroke-width=".17"/>
<circle cx="84" cy="98.9" r=".35" fill="#000080"/>
<circle cx="84" cy="98.9" r=".35" fill="none" stroke="#000080" stroke-width=".16"/>
<path d="M164.9 89.8v2.1" fill="none" stroke="#000080" stroke-width=".17"/>
<circle cx="164.9" cy="90.1" r=".35" fill="#000080"/>
<circle cx="164.9" cy="90.1" r=".35" fill="none" stroke="#000080" stroke-width=".16"/>
<g font-size="1.6">
<text x="18.9" y="11.9">1</text>
<text x="53.1" y="11.9">2</text>
<text x="87.5" y="11.9">3</text>
<text x="121.8" y="11.9">4</text>
<text x="156.1" y="11.9">5</text>
<text x="190.4" y="11.9">6</text>
<text x="224.8" y="11.9">7</text>
<text x="259.1" y="11.9">8</text>
<text x="21.2" y="29">2</text>
<text x="3.5" y="34.8">A</text>
<text x="21.4" y="30.7">1</text>
<text x="274.7" y="34.8">A</text>
<text x="146.6" y="41.1">1</text>
<text x="146.6" y="42.9">2</text>
<text x="3.6" y="83.9">B</text>
<text x="172.6" y="82.6">2</text>
<text x="172.7" y="80.9">1</text>
<text x="175.9" y="81.8">3V3</text>
<text x="175.9" y="83.5">EN</text>
<text x="190.6" y="81.8">GND3</text>
<text x="191.6" y="83.5">IO23</text>
<text x="197.4" y="80.9">20</text>
<text x="197.4" y="82.6">21</text>
<text x="274.7" y="83.9">B</text>
<text x="172.6" y="86.2">4</text>
<text x="172.6" y="89.7">6</text>
<text x="172.6" y="88">5</text>
<text x="172.6" y="84.4">3</text>
<text x="175.9" y="85.3">SENSOR_VP</text>
<text x="175.9" y="87.1">SENSOR_VN</text>
<text x="175.9" y="88.9">IO34</text>
<text x="190.6" y="88.9">RXD0</text>
<text x="190.7" y="87.1">TXD0</text>
<text x="191.5" y="85.3">IO22</text>
<text x="197.4" y="84.4">22</text>
<text x="197.4" y="86.2">23</text>
<text x="197.4" y="88">24</text>
<text x="197.4" y="89.7">25</text>
<text x="172.6" y="91.5">7</text>
<text x="172.6" y="95.1">9</text>
<text x="172.6" y="93.3">8</text>
<text x="175.9" y="90.6">IO35</text>
<text x="175.9" y="92.4">IO32</text>
<text x="175.9" y="94.2">IO33</text>
<text x="175.9" y="95.9">IO25</text>
<text x="190.5" y="92.4">GND2</text>
<text x="191.5" y="94.2">IO19</text>
<text x="191.6" y="95.9">IO18</text>
<text x="191.6" y="90.6">IO21</text>
<text x="197.4" y="91.5">26</text>
<text x="197.4" y="93.3">27</text>
<text x="197.4" y="95.1">28</text>
<text x="46" y="98.6">1</text>
<text x="49.3" y="99.4">VCC</text>
<text x="62.3" y="99.4">HO</text>
<text x="62.4" y="101.2">LO</text>
<text x="67.2" y="98.6">7</text>
<text x="67.2" y="100.3">5</text>
<text x="171.7" y="96.8">10</text>
<text x="171.7" y="100.4">12</text>
<text x="171.9" y="98.6">11</text>
<text x="175.9" y="97.7">IO26</text>
<text x="175.9" y="99.5">IO27</text>
<text x="175.9" y="101.3">IO14</text>
<text x="191.5" y="99.5">IO17</text>
<text x="191.5" y="101.3">IO16</text>
<text x="192.4" y="97.7">IO5</text>
<text x="197.4" y="96.8">29</text>
<text x="197.4" y="98.6">30</text>
<text x="197.4" y="100.4">31</text>
<text x="45.9" y="103.9">6</text>
<text x="45.9" y="107.4">2</text>
<text x="45.9" y="102.1">8</text>
<text x="49.3" y="103">VB</text>
<text x="49.3" y="104.7">VS</text>
<text x="171.7" y="103.9">14</text>
<text x="171.7" y="107.5">16</text>
<text x="171.8" y="105.7">15</text>
<text x="171.8" y="102.2">13</text>
<text x="175.9" y="103">IO12</text>
<text x="175.9" y="104.8">GND1</text>
<text x="175.9" y="106.6">IO13</text>
<text x="192.3" y="103">IO4</text>
<text x="192.3" y="104.8">IO0</text>
<text x="192.3" y="106.6">IO2</text>
<text x="197.4" y="102.2">32</text>
<text x="197.4" y="103.9">33</text>
<text x="197.4" y="105.7">34</text>
<text x="197.4" y="107.5">35</text>
<text x="45.9" y="112.7">4</text>
<text x="46" y="109.2">3</text>
<text x="49.3" y="108.3">IN</text>
<text x="49.3" y="110.1">SD</text>
<text x="49.3" y="113.6">COM</text>
<text x="171.7" y="112.8">19</text>
<text x="171.8" y="109.2">17</text>
<text x="171.8" y="111">18</text>
<text x="175.9" y="108.3">SD2</text>
<text x="175.9" y="110.1">SD3</text>
<text x="175.9" y="111.9">CMD</text>
<text x="175.9" y="113.7">EXT_5V</text>
<text x="191.2" y="113.7">CLK</text>
<text x="191.6" y="108.3">IO15</text>
<text x="191.9" y="111.9">SD0</text>
<text x="192.1" y="110.1">SD1</text>
<text x="197.4" y="109.2">36</text>
<text x="197.4" y="111">37</text>
<text x="197.4" y="112.8">38</text>
<text x="3.6" y="133.1">C</text>
<text x="274.7" y="133.1">C</text>
<text x="3.6" y="182.3">D</text>
<text x="274.7" y="182.3">D</text>
<text x="212.3" y="190">Title</text>
<text x="212.3" y="195.4">Size</text>
<text x="221.2" y="195.4">Number</text>
<text x="256.6" y="195.4">Revision</text>
<text x="212.3" y="200.7">Date:</text>
<text x="212.3" y="202.4">File:</text>
<text x="213.2" y="198">A3</text>
<text x="220.3" y="200.7">10/03/2022</text>
<text x="220.3" y="202.4">D:\MPPT-CHARGE-CONTROLLER\..\schematic.SchDoc</text>
<text x="247.8" y="202.4">Drawn By:</text>
<text x="247.8" y="200.7">Sheet</text>
<text x="252.5" y="200.7">of</text>
<text x="18.9" y="205.1">1</text>
<text x="53.1" y="205.1">2</text>
<text x="87.5" y="205.1">3</text>
<text x="121.8" y="205.1">4</text>
<text x="156.1" y="205.1">5</text>
<text x="190.4" y="205.1">6</text>
<text x="224.8" y="205.1">7</text>
<text x="259.1" y="205.1">8</text>
</g>
<g font-size="1.6" fill="#000080">
<text x="17.9" y="26.3">P1</text>
<text x="33.6" y="27.2">F1</text>
<text x="64.8" y="27.6">Q1</text>
<text x="91.3" y="27.2">L1</text>
<text x="127.8" y="27.2">F2</text>
<text x="17.9" y="33.4">Solar In</text>
<text x="33.6" y="30.7">Fuse 1</text>
<text x="44.7" y="34.8">R1</text>
<text x="68.6" y="31.6">IRFZ44N</text>
<text x="91.3" y="32.2">33mH</text>
<text x="91.3" y="30.4">Inductor</text>
<text x="121.5" y="34.8">R2</text>
<text x="127.8" y="30.7">Fuse 1</text>
<text x="44.7" y="38.4">100K</text>
<text x="44.7" y="36.6">Res1</text>
<text x="121.5" y="38.4">50K</text>
<text x="121.5" y="36.6">Res1</text>
<text x="145.4" y="38.5">P2</text>
<text x="82.5" y="45.5">IRFZ44N</text>
<text x="83.1" y="43.5">Q2</text>
<text x="105.1" y="45.9">100uF</text>
<text x="105.1" y="42.3">C1</text>
<text x="105.1" y="44.1">Cap Pol1</text>
<text x="145.4" y="45.5">Battery Out</text>
<text x="44.7" y="52.3">5.1K</text>
<text x="44.7" y="48.8">R3</text>
<text x="44.7" y="50.5">Res1</text>
<text x="52.7" y="52.9">100uF</text>
<text x="52.7" y="49.3">C2</text>
<text x="52.7" y="51.1">Cap Pol1</text>
<text x="121.5" y="52.3">5.1K</text>
<text x="121.5" y="48.8">R4</text>
<text x="121.5" y="50.5">Res1</text>
<text x="129.5" y="52.9">100uF</text>
<text x="129.5" y="49.3">C3</text>
<text x="129.5" y="51.1">Cap Pol1</text>
<text x="174.7" y="79.1">U1</text>
<text x="48" y="95">U2</text>
<text x="72.9" y="92.4">D1</text>
<text x="84.5" y="92.8">R5</text>
<text x="84.7" y="94.4">5.6K</text>
<text x="29.7" y="98.6">C4</text>
<text x="29.7" y="100.4">Cap Pol1</text>
<text x="42" y="97.4">D2</text>
<text x="70.7" y="100.6">100</text>
<text x="70.9" y="98">R6</text>
<text x="29.7" y="102.1">100uF</text>
<text x="74.1" y="102.9">D3</text>
<text x="71.4" y="111.8">100</text>
<text x="71.5" y="109.2">R7</text>
<text x="29.4" y="115.7">R9</text>
<text x="29.5" y="118.1">10K</text>
<text x="35" y="115.7">R10</text>
<text x="35.1" y="118.1">10K</text>
<text x="48" y="118">IR2104</text>
<text x="77.5" y="115.1">R8</text>
<text x="77.7" y="116.7">5.6k</text>
<text x="174.7" y="116.3">ESP32-DEVKITC-32D</text>
</g>
<g font-size="1.6" fill="#800000">
<text x="65.7" y="40.5">HO</text>
<text x="73.9" y="38.1">VS</text>
<text x="58.5" y="42.9">Vin</text>
<text x="69.6" y="46.4">LO</text>
<text x="110.4" y="42.9">Vout</text>
<text x="25.1" y="61.3">GND</text>
<text x="42.8" y="89.8">+5V</text>
<text x="160.4" y="87.6">SD</text>
<text x="157.2" y="92.5">PWM</text>
<text x="87.8" y="99.4">HO</text>
<text x="16.3" y="107.8">PWM</text>
<text x="18.1" y="103.6">VS</text>
<text x="87.8" y="106.4">LO</text>
<text x="18.1" y="112">SD</text>
<text x="38.3" y="127.6">GND</text>
</g>
<g font-size="1" fill="#b2b0d4">
<text x="86.6" y="92.2">(R3)</text>
<text x="31.9" y="98">(C1)</text>
<text x="73.1" y="97.5">(R3)</text>
<text x="73.6" y="108.6">(R3)</text>
<text x="31.5" y="115.2">(R3)</text>
<text x="37.9" y="115.2">(R3)</text>
<text x="79.6" y="114.5">(R3)</text>
</g>
</svg>
